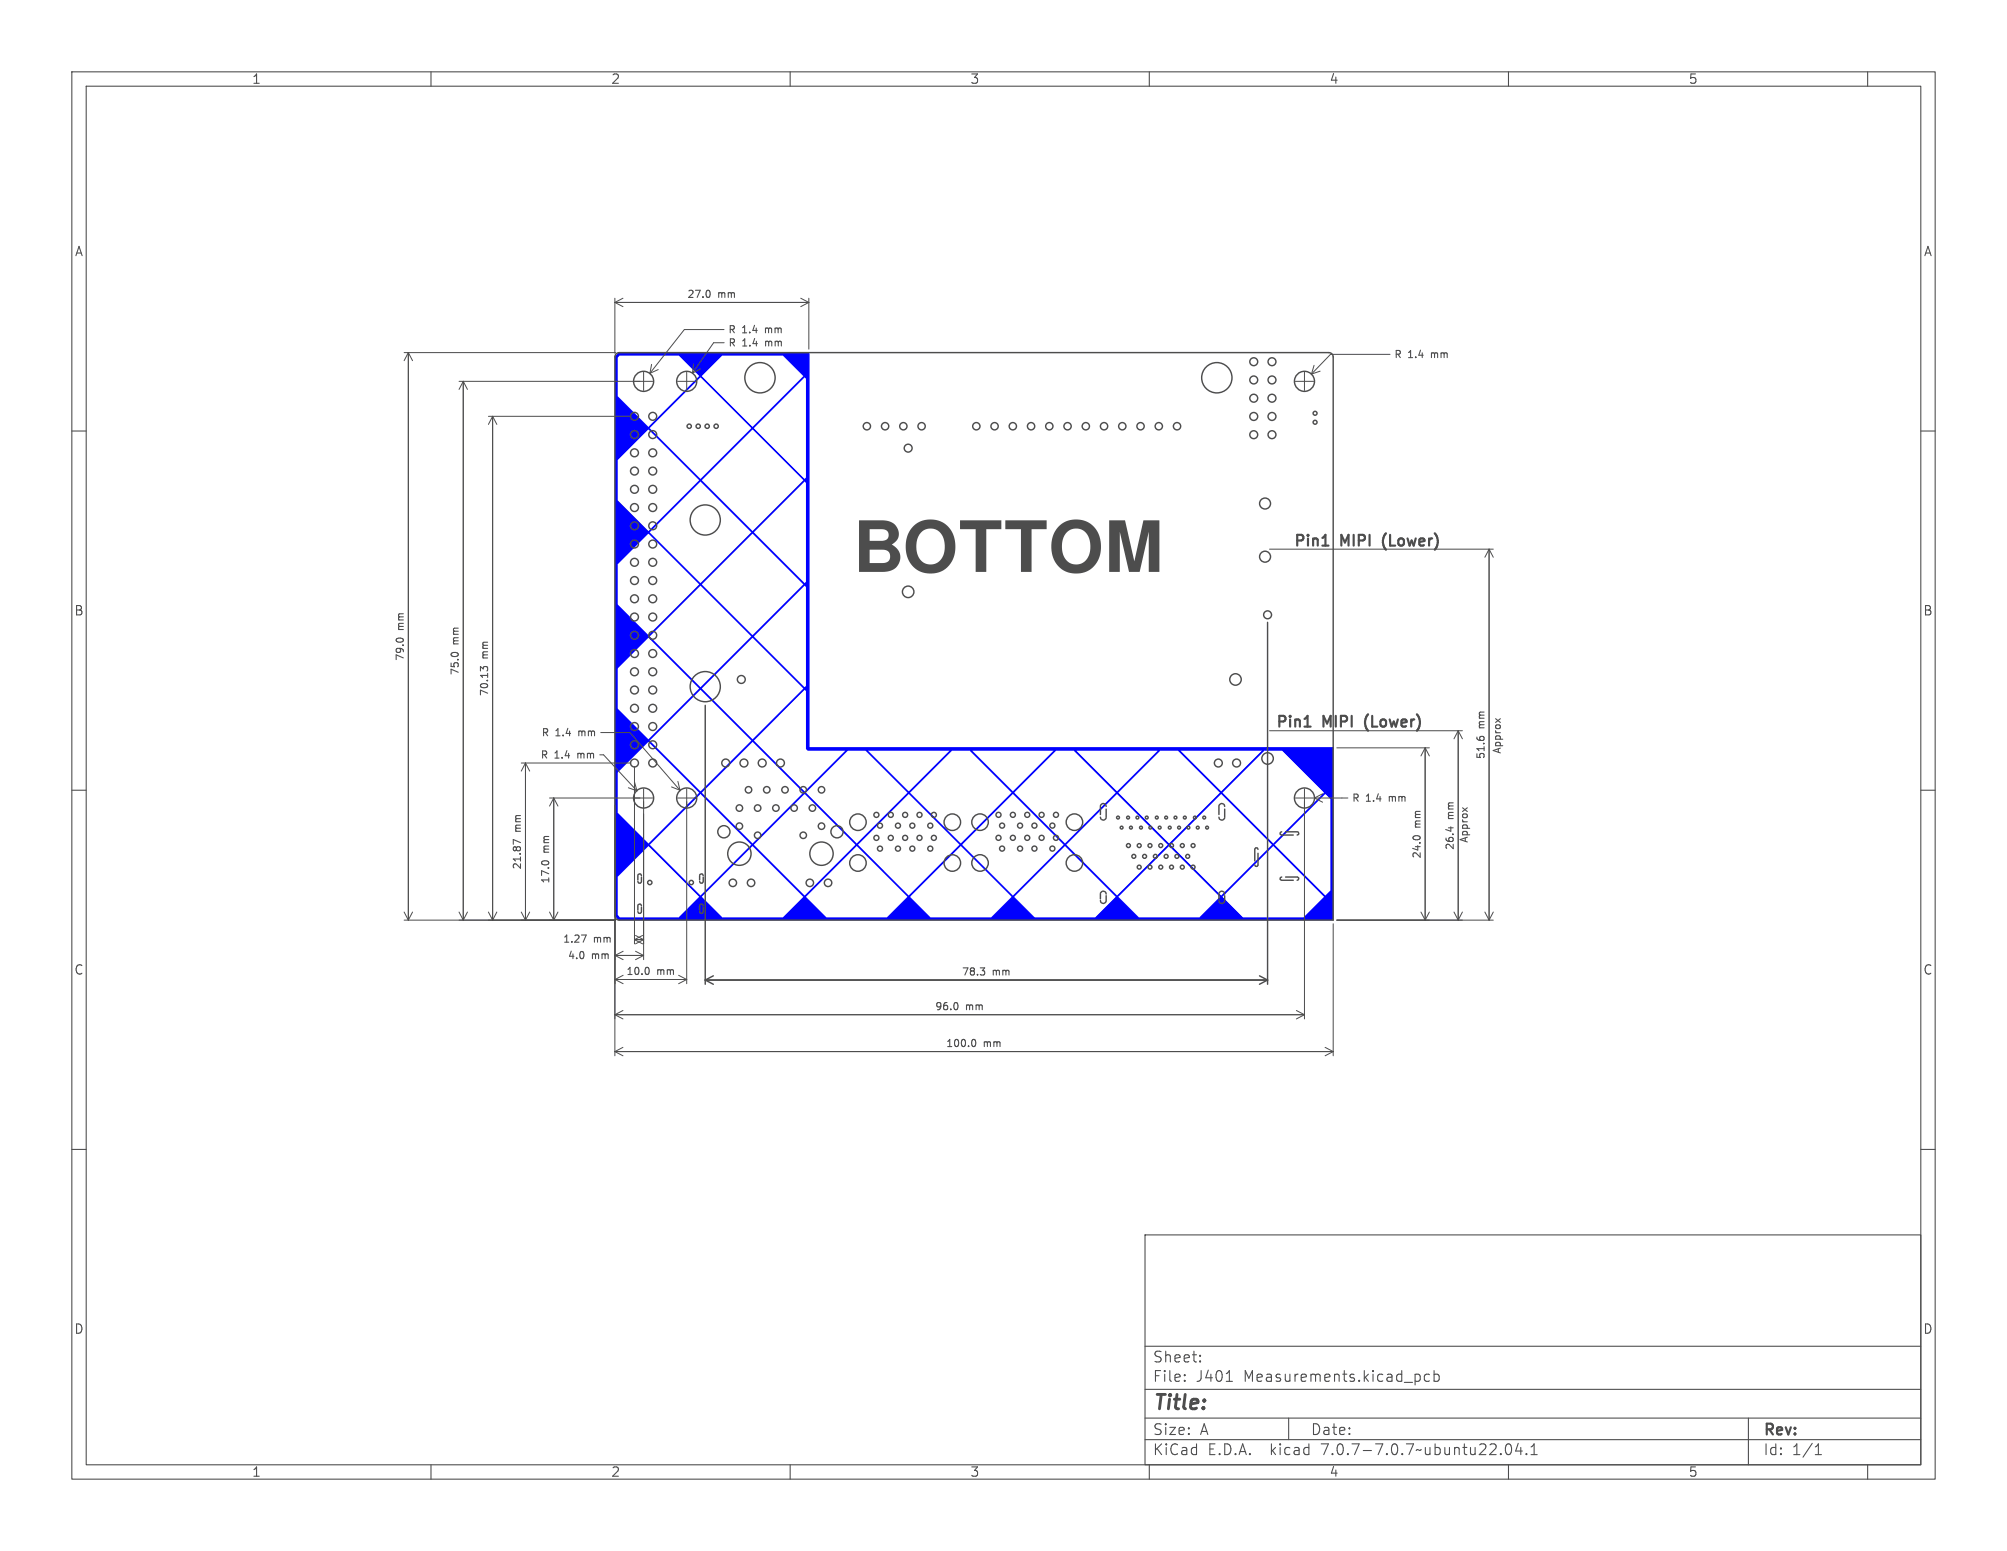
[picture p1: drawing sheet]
<svg xmlns="http://www.w3.org/2000/svg" width="279mm" height="216mm" viewBox="0 0 279 216" stroke-linecap="round" stroke-linejoin="round" font-family="sans-serif">
<path d="M112.6 49.1v55h73" fill="none" stroke="#00f" stroke-width=".2"/>
<path d="M86.1 49.1h26.4l.1 .1v54.9h72.9l.1 23.9-99.5 .1-.5-.6v-.1h.4l.3 .3h8.2l2.8-2.9h.4l2.9 2.9h8.4l2.8-2.9h.4l2.9 2.9h8.4l2.8-2.9h.4l2.8 2.9h8.5l2.8-2.9h.4l2.8 2.9h8.5l2.8-2.9h.4l2.8 2.9h8.5l2.8-2.9h.4l2.8 2.9h8.5l2.8-2.9-7-7-7.1 7h-.4l-7-7-7.1 7h-.4l-7-7-7.1 7h-.4l-7-7-7.1 7h-.4l-7-7-7.1 7h-.4l-7-7-7.1 7h-.4l-7-7-4.3 4.2v5.4h-.4v-9.8h4.8l7.1 7.1 7.1-7.1h.3l7.1 7.1 7.1-7.1h.3l7.1 7.1 7.1-7.1h.3l7.1 7.1 7.1-7.1h.3l7.1 7.1 7.1-7.1h.3l7.1 7.1 7.1-7.1h.3l7.1 7.1 .7-.7v-12.8l-.7-.7-7.1 7.1h-.3l-7.1-7.1-7.1 7.1h-.3l-7.1-7.1-7.1 7.1h-.3l-7.1-7.1-7.1 7.1h-.3l-7.1-7.1-7.1 7.1h-.3l-7.1-7.1-7.1 7.1h-.3l-7.1-7.1-7.1 7.1h-4.8v-4.5h.4l4.3 4.3 7-7.1h.4l7.1 7.1 7-7.1h.4l7.1 7.1 7-7.1h.4l7.1 7.1 7-7.1h.4l7.1 7.1 7-7.1h.4l7.1 7.1 7-7.1h.4l7.1 7.1 7-7.1-5.8-5.8h-2.5l-5.8 5.8h-.4l-5.8-5.8h.3l5.7 5.7 5.7-5.7h-14.2l-5.8 5.8h-.4l-5.8-5.8h.3l5.7 5.7 5.7-5.7h-14.2l-5.8 5.8h-.4l-5.8-5.8h.3l5.7 5.7 5.7-5.7h-14.2l-5.8 5.8h-.4l-5.8-5.8h.3l5.7 5.7 5.7-5.7h-14.2l-5.8 5.8h-.4l-7-7-7.1 7h-.4l-7-7-4.3 4.2v5.6h-.4v-10h4.8l7.1 7.1 7.1-7.1h.3l7.1 7.1 5.7-5.7h-5.2l-.3-.2v-8.1l-.2-.2-7.1 7.1h-.3l-7.1-7.1-7.1 7.1h-4.8v-4.5h.4l4.3 4.3 7-7.1h.4l7.1 7.1 7-7.1-7-7-7.1 7h-.4l-7-7-4.3 4.2v5.6h-.4v-10h4.8l7.1 7.1 7.1-7.1h.3l7.1 7.1 .2-.2v-13.8l-.2-.2-7.1 7.1h-.3l-7.1-7.1-7.1 7.1h-4.8v-4.4h.4l4.3 4.2 7-7.1h.4l7.1 7.1 7-7.1-7-7-7.1 7h-.4l-7-7-4.3 4.2v5.7h-.4v-10.1h4.8l7.1 7.1 7.1-7.1h.3l7.1 7.1 .2-.2v-13.8l-.2-.2-7.1 7.1h-.3l-7.1-7.1-7.1 7.1h-4.8v-4.4h.4l4.3 4.2 7-7h.4l7.1 7 7-7-7-7.1-7.1 7.1h-.4l-7-7.1-4.3 4.2v5.7h-.4v-10.1h4.8l7.1 7.1 7.1-7.1h.3l7.1 7.1 .2-.2v-13.8l-.2-.2-7.1 7.1h-.3l-7.1-7.1-7.1 7.1h-4.8v-4.4h.4l4.3 4.2 7-7h.4l7.1 7 7-7-2.8-2.9h-8.5l-2.8 2.9h-.4l-2.8-2.9h-8.2l-.3 .3v5.4h-.4v-5.5z" fill="#00f"/>
<g fill="none" stroke="#4d4d4d" stroke-width=".15">
<path d="M10 10h259.4v195.9h-259.4zM12 12h255.4v191.9h-255.4zM60 10v2M110 10v2M160 10v2M210 10v2M260 10v2M10 60h2M98.7 40.5l.2 .3-.2 .6M267.4 60h2M55.2 89l.3-.2 .6 .2M62.8 91l.4-.2 .5 .2"/>
<path d="M67.9 93.3v-.3l-.2-.2h-.3l-.1 .3-.4-.3v.6M10 110h2M72.5 117.3l-1-.4v.6M75.4 120l.4-.2 .5 .2M196.8 116.5l.3-.2 .6 .2M201.6 115.2h.7M202 115.1v.6M203.6 112.4l.7 .6M204.3 112.4l-.7 .6M205.6 102.6v.2M206 102.7l.2-.2h.2l.2 .2M208.2 100l.7 .6"/>
<path d="M208.9 100l-.7 .6M267.4 110h2M80.9 130.2h.7l-.4 1M90.2 134.7l.2 .3-.2 .6M133.2 139.6l.2 .3-.2 .6M136.5 134.7h.6l-.4 .4M136.9 135.1l.2 .2v.2l-.2 .2M10 160h2M135.5 144.7a.53 .53 0 0 1 .3 .5 .53 .53 0 0 1-.3 .5M267.4 160h2M159.4 171.9h108v32h-108zM159.4 197.4h108"/>
<path d="M159.4 193.4h108M159.4 187.4h108M164.9 192.1l.1 .1-.1 .1M164.9 192.1v.1v.1M164.9 191.4v.1M164.9 192.1v.2M164.9 191.4h.1l-.1 .1M167.1 189.4v.1v.1M167.1 189.4l-.1 .1 .1 .1M167.1 188.7v.1M167.1 189.4v.2M167.1 188.7h-.1l.1 .1"/>
<path d="M170.7 192.3h.9M179.4 197.4v3M197.6 191.4l.1 .2-.1 .5M199 191.4l-.4-.1-.3 .3v.4l.1 .2 .2 .1 .4-.1M199.6 191.4l.5-.1 .3 .3v.4l-.2 .2-.1 .1-.5-.1M199.6 190.8v1.5M243.4 197.4v6.5M60 203.9v2M110 203.9v2M159.4 200.4h108M160 203.9v2M209.8 201.1a.36 .36 0 0 1 .6 .2 .77 .77 0 0 1-.5 1.2 1 1 0 0 1-.1-1.4z"/>
<path d="M210 203.9v2M211.4 200.9l-.4 1.1h.9M211.7 201.5v1M212.5 202.3l.1 .1-.1 .1M212.5 202.3l-.1 .1 .1 .1M212.5 202.3v.2M213.1 202.5h.9M213.1 201.4l.5-.4v1.5M252.7 202.5h.9M252.7 201.4l.4-.4v1.5M260 203.9v2"/>
</g>
<g fill="none" stroke="#4d4d4d" stroke-width=".14">
<path d="M56.3 49.1h29.4M56.8 49.1v79M56.8 49.1l.6 1.1M56.8 49.1l-.5 1.1M63.9 53.1h27M64.5 53.1v75M64.5 53.1l.6 1.1M64.5 53.1l-.6 1.1M68 58h19.8M68.6 58v70.1M68.6 58l.6 1.1M68.6 58l-.6 1.1"/>
<path d="M85.6 41.5v7.7M85.6 42.1h27M85.6 42.1l1.1 .6M86.7 41.5l-1.1 .6M89.6 51.8v2.6M90.7 50.7l-.2 1.3M91.6 51.4l-1.1 .6M94.3 53.1h2.6M95.6 51.8v2.6M96.6 50.7l-.2 1.2M97.5 51.4l-1.1 .5M100.8 45.9h-5.5l-4.8 6.1"/>
<path d="M100.8 47.7h-1.5l-2.9 4.2M111.5 41.5l1.1 .6M112.6 41.5v7.1M112.6 42.1l-1.1 .6M180.3 53.1h2.6M181.6 51.8v2.6M182.9 50.9l-.3 1.2M183.8 51.7l-1.2 .4M193.5 49.3h-8.3l-2.6 2.8M176.7 76.4h31.2M207.3 76.4v51.7M207.3 76.4l.6 1.2"/>
<path d="M207.3 76.4l-.6 1.2M72.6 106.2h15.2M73.2 106.2v21.9M73.2 106.2l.5 1.1M73.2 106.2l-.6 1.1M76.5 111.1h14.4M77.1 111.1v17M77.1 111.1l.6 1.1M77.1 111.1l-.6 1.1M83.5 105.1h.5l4.7 5M83.6 102h4.1l7 8M85.6 112.1v24.8"/>
<path d="M87.5 109.7l1.2 .4M88.3 106.7v24.7M88.3 108.9l.4 1.2M89.6 109.8v23.8M93.5 109.5l1.2 .5M94.3 111.1h2.6M94.4 108.8l.3 1.2M95.6 109.8v27.1M176.7 101.7h26.9M180.3 111.1h2.6M181.6 109.8v32M183 111.1h4.6"/>
<path d="M183 111.1l1.1 .6M184.1 110.5l-1.1 .6M186.1 104.1h12.9M198.4 104.1v24M198.4 104.1l.6 1.1M198.4 104.1l-.6 1.1M203 101.7v26.4M203 101.7l.6 1.1M203 101.7l-.6 1.1M56.3 128.1h29.4M56.3 127l.5 1.1M57.4 127l-.6 1.1"/>
<path d="M63.9 127l.6 1.1M65.1 127l-.6 1.1M68 127l.6 1.1M69.2 127l-.6 1.1M72.6 127l.6 1.1M73.7 127l-.5 1.1M76.5 127l.6 1.1M77.7 127l-.6 1.1M85.6 128v19M85.6 133h4M85.6 133l1.1 .6M85.6 136.3h10"/>
<path d="M85.6 136.3l1.1 .6M86.7 132.4l-1.1 .6M86.7 135.8l-1.1 .5M88.3 130.8h1.3M88.3 130.8l1.2 .6M88.5 130.2l1.1 .6M88.5 132.4l1.1 .6M89.5 130.2l-1.2 .6M89.6 130.8l-1.1 .6M89.6 133l-1.1 .6M94.5 135.8l1.1 .5M95.6 136.3l-1.1 .6"/>
<path d="M185.6 128.6v18.4M186.1 128.1h21.8M197.8 127l.6 1.1M199 127l-.6 1.1M202.4 127l.6 1.1M203.6 127l-.6 1.1M206.7 127l.6 1.1M207.9 127l-.6 1.1M85.6 141.2h96M85.6 141.2l1.1 .6M85.6 146.4h100M85.6 146.4l1.1 .6"/>
<path d="M86.7 140.7l-1.1 .5M86.7 145.8l-1.1 .6M180.5 140.7l1.1 .5M181.6 141.2l-1.1 .6M184.5 145.8l1.1 .6M185.6 146.4l-1.1 .6"/>
</g>
<g fill="none" stroke="#4d4d4d" stroke-width=".2">
<path d="M85.8 49.3l.4-.2h98.8l.4 .2 .2 .4v78.4h-99.4l-.4-.2-.2-.4v-77.8zM98.2 98.2v38.8M176.5 86.6v50.4M153.2 113.8l.1 .3M153.2 112.3v1.1M153.4 111.9l-.2 .3M153.4 114.1l.3 .1M153.5 111.9h.3M153.9 112l.1 .3M154 113.9l-.2 .2M154 112.6v1.2M169.7 112.3v1.1"/>
<path d="M169.7 113.8l.1 .3M169.9 111.9l-.2 .3M169.9 114.1l.3 .1M170 111.9h.3M170.4 112l.1 .3M170.5 112.6v1.2M170.5 113.9l-.2 .2M174.7 118.2v1.6M174.8 118l-.1 .2M174.8 118h.2M175.1 118.1v.1M175.1 118.8v1.6"/>
<path d="M178.2 115.9v.2M178.2 116.1l.2 .1M178.4 116.2h1.6M178.4 115.8l-.1 .1M179 115.8h1.6M180.7 115.8l.1 .2M180.8 116.1l-.2 .1M88.8 126.1v.6M88.8 121.9v.6M88.8 122.7l.1 .2M88.8 126.9l.1 .2M88.9 122.9h.2"/>
<path d="M88.9 127.1h.2M89 121.6l-.2 .2M89 125.8l-.2 .2M89.1 121.6l.2 .3M89.1 125.8l.2 .3M89.3 126.3v.6M89.3 122.1v.6M89.3 127l-.1 .1M89.3 122.8l-.1 .1M97.4 126.1v.6M97.4 121.9v.6M97.4 122.7l.1 .2"/>
<path d="M97.4 126.9l.1 .2M97.5 127.1h.2M97.5 122.9h.2M97.6 125.8l-.2 .2M97.6 121.6l-.2 .2M97.7 125.8l.2 .3M97.7 121.6l.2 .3M97.9 126.3v.6M97.9 122.1v.6M97.9 127l-.1 .1M97.9 122.8l-.1 .1M98.2 136.4h78.3"/>
<path d="M98.2 136.4l1.1 .6M99.3 135.8l-1.1 .6M153.2 125.4l.1 .3M153.2 124.5v.6M153.4 124.1l-.2 .3M153.4 125.7l.3 .1M153.5 124.1h.3M153.9 124.2l.1 .3M154 124.7v.7M154 125.5l-.2 .2M169.7 125.4l.1 .3M169.7 124.5v.6"/>
<path d="M169.9 124.1l-.2 .3M169.9 125.7l.3 .1M170 124.1h.3M170.4 124.2l.1 .3M170.5 125.5l-.2 .2M170.5 124.7v.7M174.7 120.4v.2M174.8 120.6h.2M175.1 120.4l-.1 .2M175.3 135.8l1.2 .6M176.5 136.4l-1.2 .6M178.2 122.4l.2 .1"/>
<path d="M178.2 122.2v.2M178.4 122.5h1.6M178.4 122.1h-.1M179 122.1h1.6M180.6 122.1l.2 .1M180.7 122.5h-.1M180.8 122.2v.2"/>
<circle cx="88.3" cy="58" r=".55"/>
<circle cx="89.6" cy="53.1" r="1.4"/>
<circle cx="90.9" cy="58" r=".55"/>
<circle cx="95.6" cy="53.1" r="1.4"/>
<circle cx="95.9" cy="59.3" r=".3"/>
<circle cx="97.2" cy="59.3" r=".3"/>
<circle cx="98.4" cy="59.3" r=".3"/>
<circle cx="99.7" cy="59.3" r=".3"/>
<circle cx="105.8" cy="52.6" r="2.11"/>
<circle cx="120.7" cy="59.3" r=".51"/>
<circle cx="123.2" cy="59.3" r=".51"/>
<circle cx="125.8" cy="59.3" r=".51"/>
<circle cx="128.3" cy="59.3" r=".51"/>
<circle cx="135.9" cy="59.3" r=".51"/>
<circle cx="138.5" cy="59.3" r=".51"/>
<circle cx="141" cy="59.3" r=".51"/>
<circle cx="143.5" cy="59.3" r=".51"/>
<circle cx="146.1" cy="59.3" r=".51"/>
<circle cx="148.6" cy="59.3" r=".51"/>
<circle cx="151.2" cy="59.3" r=".51"/>
<circle cx="153.7" cy="59.3" r=".51"/>
<circle cx="156.2" cy="59.3" r=".51"/>
<circle cx="158.8" cy="59.3" r=".51"/>
<circle cx="161.3" cy="59.3" r=".51"/>
<circle cx="163.9" cy="59.3" r=".51"/>
<circle cx="169.4" cy="52.6" r="2.11"/>
<circle cx="174.5" cy="50.4" r=".55"/>
<circle cx="174.5" cy="52.9" r=".55"/>
<circle cx="174.5" cy="58" r=".55"/>
<circle cx="174.5" cy="55.4" r=".55"/>
<circle cx="177.1" cy="52.9" r=".55"/>
<circle cx="177.1" cy="55.4" r=".55"/>
<circle cx="177.1" cy="50.4" r=".55"/>
<circle cx="177.1" cy="58" r=".55"/>
<circle cx="181.6" cy="53.1" r="1.4"/>
<circle cx="183.1" cy="58.8" r=".28"/>
<circle cx="183.1" cy="57.5" r=".28"/>
<circle cx="88.3" cy="63" r=".55"/>
<circle cx="88.3" cy="70.7" r=".55"/>
<circle cx="88.3" cy="73.2" r=".55"/>
<circle cx="88.3" cy="78.3" r=".55"/>
<circle cx="88.3" cy="68.1" r=".55"/>
<circle cx="88.3" cy="65.6" r=".55"/>
<circle cx="88.3" cy="60.5" r=".55"/>
<circle cx="88.3" cy="75.7" r=".55"/>
<circle cx="90.9" cy="75.7" r=".55"/>
<circle cx="90.9" cy="65.6" r=".55"/>
<circle cx="90.9" cy="73.2" r=".55"/>
<circle cx="90.9" cy="70.7" r=".55"/>
<circle cx="90.9" cy="63" r=".55"/>
<circle cx="90.9" cy="60.5" r=".55"/>
<circle cx="90.9" cy="68.1" r=".55"/>
<circle cx="90.9" cy="78.3" r=".55"/>
<circle cx="98.2" cy="72.4" r="2.1"/>
<circle cx="126.4" cy="62.4" r=".55"/>
<circle cx="174.5" cy="60.5" r=".55"/>
<circle cx="176.1" cy="77.5" r=".76"/>
<circle cx="176.1" cy="70.1" r=".76"/>
<circle cx="177.1" cy="60.5" r=".55"/>
<circle cx="88.3" cy="83.4" r=".55"/>
<circle cx="88.3" cy="96.1" r=".55"/>
<circle cx="88.3" cy="98.6" r=".55"/>
<circle cx="88.3" cy="93.5" r=".55"/>
<circle cx="88.3" cy="80.8" r=".55"/>
<circle cx="88.3" cy="91" r=".55"/>
<circle cx="88.3" cy="88.4" r=".55"/>
<circle cx="88.3" cy="85.9" r=".55"/>
<circle cx="90.9" cy="93.5" r=".55"/>
<circle cx="90.9" cy="91" r=".55"/>
<circle cx="90.9" cy="88.4" r=".55"/>
<circle cx="90.9" cy="85.9" r=".55"/>
<circle cx="90.9" cy="80.8" r=".55"/>
<circle cx="90.9" cy="98.6" r=".55"/>
<circle cx="90.9" cy="83.4" r=".55"/>
<circle cx="90.9" cy="96.1" r=".55"/>
<circle cx="98.2" cy="95.6" r="2.1"/>
<circle cx="103.2" cy="94.6" r=".55"/>
<circle cx="172" cy="94.6" r=".8"/>
<circle cx="176.5" cy="85.6" r=".55"/>
<circle cx="88.3" cy="101.1" r=".55"/>
<circle cx="88.3" cy="103.7" r=".55"/>
<circle cx="88.3" cy="106.2" r=".55"/>
<circle cx="89.6" cy="111.1" r="1.4"/>
<circle cx="90.9" cy="101.1" r=".55"/>
<circle cx="90.9" cy="103.7" r=".55"/>
<circle cx="90.9" cy="106.2" r=".55"/>
<circle cx="95.6" cy="111.1" r="1.4"/>
<circle cx="100.8" cy="115.8" r=".85"/>
<circle cx="101" cy="106.2" r=".55"/>
<circle cx="102.9" cy="118.8" r="1.62"/>
<circle cx="102.9" cy="115" r=".45"/>
<circle cx="102.9" cy="112.5" r=".45"/>
<circle cx="103.6" cy="106.2" r=".55"/>
<circle cx="104.2" cy="109.9" r=".45"/>
<circle cx="105.5" cy="116.3" r=".45"/>
<circle cx="105.5" cy="112.5" r=".45"/>
<circle cx="106.1" cy="106.2" r=".55"/>
<circle cx="106.7" cy="109.9" r=".45"/>
<circle cx="108" cy="112.5" r=".45"/>
<circle cx="108.6" cy="106.2" r=".55"/>
<circle cx="109.3" cy="109.9" r=".45"/>
<circle cx="110.6" cy="112.5" r=".45"/>
<circle cx="111.8" cy="116.3" r=".45"/>
<circle cx="111.8" cy="109.9" r=".45"/>
<circle cx="113.1" cy="112.5" r=".45"/>
<circle cx="114.4" cy="118.8" r="1.62"/>
<circle cx="114.4" cy="115" r=".45"/>
<circle cx="114.4" cy="109.9" r=".45"/>
<circle cx="116.5" cy="115.8" r=".85"/>
<circle cx="119.4" cy="114.5" r="1.15"/>
<circle cx="122" cy="116.6" r=".35"/>
<circle cx="122" cy="113.4" r=".35"/>
<circle cx="122.5" cy="114.9" r=".35"/>
<circle cx="122.5" cy="118.1" r=".35"/>
<circle cx="124" cy="116.6" r=".35"/>
<circle cx="124" cy="113.4" r=".35"/>
<circle cx="125" cy="114.9" r=".35"/>
<circle cx="125" cy="118.1" r=".35"/>
<circle cx="126" cy="116.6" r=".35"/>
<circle cx="126" cy="113.4" r=".35"/>
<circle cx="127" cy="114.9" r=".35"/>
<circle cx="127" cy="118.1" r=".35"/>
<circle cx="128" cy="116.6" r=".35"/>
<circle cx="128" cy="113.4" r=".35"/>
<circle cx="129.5" cy="114.9" r=".35"/>
<circle cx="129.5" cy="118.1" r=".35"/>
<circle cx="130" cy="116.6" r=".35"/>
<circle cx="130" cy="113.4" r=".35"/>
<circle cx="132.6" cy="114.5" r="1.15"/>
<circle cx="136.4" cy="114.4" r="1.15"/>
<circle cx="139" cy="116.6" r=".35"/>
<circle cx="139" cy="113.4" r=".35"/>
<circle cx="139.5" cy="114.9" r=".35"/>
<circle cx="139.5" cy="118.1" r=".35"/>
<circle cx="141" cy="116.6" r=".35"/>
<circle cx="141" cy="113.4" r=".35"/>
<circle cx="142" cy="114.9" r=".35"/>
<circle cx="142" cy="118.1" r=".35"/>
<circle cx="143" cy="116.6" r=".35"/>
<circle cx="143" cy="113.4" r=".35"/>
<circle cx="144" cy="114.9" r=".35"/>
<circle cx="144" cy="118.1" r=".35"/>
<circle cx="145" cy="116.6" r=".35"/>
<circle cx="145" cy="113.4" r=".35"/>
<circle cx="146.5" cy="114.9" r=".35"/>
<circle cx="146.5" cy="118.1" r=".35"/>
<circle cx="147" cy="116.6" r=".35"/>
<circle cx="147" cy="113.4" r=".35"/>
<circle cx="149.6" cy="114.4" r="1.15"/>
<circle cx="155.6" cy="113.8" r=".2"/>
<circle cx="156.1" cy="115.2" r=".2"/>
<circle cx="157" cy="113.8" r=".2"/>
<circle cx="157.1" cy="117.7" r=".28"/>
<circle cx="157.4" cy="115.2" r=".2"/>
<circle cx="157.8" cy="119.2" r=".28"/>
<circle cx="158.3" cy="113.8" r=".2"/>
<circle cx="158.6" cy="117.7" r=".28"/>
<circle cx="158.8" cy="115.2" r=".2"/>
<circle cx="159.3" cy="119.2" r=".28"/>
<circle cx="159.6" cy="113.8" r=".2"/>
<circle cx="160.1" cy="117.7" r=".28"/>
<circle cx="160.1" cy="115.2" r=".2"/>
<circle cx="160.8" cy="119.2" r=".28"/>
<circle cx="161" cy="113.8" r=".2"/>
<circle cx="161.4" cy="115.2" r=".2"/>
<circle cx="161.6" cy="117.7" r=".28"/>
<circle cx="162.3" cy="113.8" r=".2"/>
<circle cx="162.3" cy="119.2" r=".28"/>
<circle cx="162.8" cy="115.2" r=".2"/>
<circle cx="163.1" cy="117.7" r=".28"/>
<circle cx="163.6" cy="113.8" r=".2"/>
<circle cx="163.8" cy="119.2" r=".28"/>
<circle cx="164.1" cy="115.2" r=".2"/>
<circle cx="164.6" cy="117.7" r=".28"/>
<circle cx="164.9" cy="113.8" r=".2"/>
<circle cx="165.3" cy="119.2" r=".28"/>
<circle cx="165.4" cy="115.2" r=".2"/>
<circle cx="166.1" cy="117.7" r=".28"/>
<circle cx="166.3" cy="113.8" r=".2"/>
<circle cx="166.7" cy="115.2" r=".2"/>
<circle cx="167.6" cy="113.8" r=".2"/>
<circle cx="168" cy="115.2" r=".2"/>
<circle cx="169.6" cy="106.2" r=".55"/>
<circle cx="172.1" cy="106.2" r=".55"/>
<circle cx="176.5" cy="105.6" r=".8"/>
<circle cx="181.6" cy="111.1" r="1.4"/>
<circle cx="90.5" cy="122.8" r=".3"/>
<circle cx="96.2" cy="122.8" r=".3"/>
<circle cx="102" cy="122.9" r=".52"/>
<circle cx="104.6" cy="122.9" r=".52"/>
<circle cx="112.7" cy="122.9" r=".52"/>
<circle cx="115.3" cy="122.9" r=".52"/>
<circle cx="119.4" cy="120.1" r="1.15"/>
<circle cx="132.6" cy="120.1" r="1.15"/>
<circle cx="136.4" cy="120.1" r="1.15"/>
<circle cx="149.6" cy="120.1" r="1.15"/>
<circle cx="158.6" cy="120.7" r=".28"/>
<circle cx="160.1" cy="120.7" r=".28"/>
<circle cx="161.6" cy="120.7" r=".28"/>
<circle cx="163.1" cy="120.7" r=".28"/>
<circle cx="164.6" cy="120.7" r=".28"/>
<circle cx="166.1" cy="120.7" r=".28"/>
</g>
<path d="M184.1 76h.8M181.6 101.1h.9" fill="none" stroke="#4d4d4d" stroke-width=".3"/>
<text font-size="9.7" fill="#4d4d4d" x="118.8" y="80.8">BOTTOM</text>
<text font-size="2.8" fill="#4d4d4d" x="160.4" y="196.8">Title:</text>
<g font-size="2.1" fill="#4d4d4d">
<text x="180" y="76.1">Pin1</text>
<text x="186.8" y="76.1">MIPI</text>
<text x="193.2" y="76.1">(Lower)</text>
<text x="177.5" y="101.3">Pin1</text>
<text x="184.3" y="101.3">MIPI</text>
<text x="190.7" y="101.3">(Lower)</text>
<text x="160.4" y="189.9">Sheet:</text>
<text x="160.4" y="192.6">File:</text>
<text x="166.5" y="192.6">J401</text>
<text x="173.2" y="192.6">Measurements.kicad_pcb</text>
<text x="160.4" y="202.8">KiCad</text>
<text x="160.4" y="200">Size:</text>
<text x="167" y="200">A</text>
<text x="168.1" y="202.8">E.D.A.</text>
<text x="177" y="202.8">kicad</text>
<text x="182.4" y="200">Date:</text>
<text x="184.2" y="202.8">7.0.7-7.0.7~ubuntu22.04.1</text>
<text x="245.4" y="200.2">Rev:</text>
<text x="245.4" y="202.8">Id:</text>
<text x="249.5" y="202.8">1/1</text>
</g>
<g font-size="1.8" fill="#4d4d4d">
<text x="35" y="11.9">1</text>
<text x="85" y="11.9">2</text>
<text x="135" y="11.9">3</text>
<text x="185" y="11.9">4</text>
<text x="235" y="11.9">5</text>
<text x="10.3" y="35.9">A</text>
<text x="267.7" y="35.9">A</text>
<text x="10.3" y="85.9">B</text>
<text x="267.7" y="85.9">B</text>
<text x="10.3" y="135.9">C</text>
<text x="267.7" y="135.9">C</text>
<text x="10.3" y="185.9">D</text>
<text x="267.7" y="185.9">D</text>
<text x="35" y="205.8">1</text>
<text x="85" y="205.8">2</text>
<text x="135" y="205.8">3</text>
<text x="185" y="205.8">4</text>
<text x="235" y="205.8">5</text>
</g>
<g font-size="1.4" fill="#4d4d4d">
<text x="95.6" y="41.7">27.0</text>
<text x="99.9" y="41.7">mm</text>
<text x="101.3" y="46.6">R</text>
<text x="103.3" y="46.6">1.4</text>
<text x="106.7" y="46.6">mm</text>
<text x="101.3" y="48.4">R</text>
<text x="103.3" y="48.4">1.4</text>
<text x="106.7" y="48.4">mm</text>
<text x="194" y="50.1">R</text>
<text x="196" y="50.1">1.4</text>
<text x="199.4" y="50.1">mm</text>
<text x="56.4" y="87.7" transform="rotate(-90 56.4 87.7)">mm</text>
<text x="64.1" y="89.7" transform="rotate(-90 64.1 89.7)">mm</text>
<text x="56.4" y="92.1" transform="rotate(-90 56.4 92.1)">79.0</text>
<text x="64.1" y="94.1" transform="rotate(-90 64.1 94.1)">75.0</text>
<text x="68.2" y="91.7" transform="rotate(-90 68.2 91.7)">mm</text>
<text x="68.2" y="97" transform="rotate(-90 68.2 97)">70.13</text>
<text x="206.9" y="101.4" transform="rotate(-90 206.9 101.4)">mm</text>
<text x="75.2" y="105.8">R</text>
<text x="75.3" y="102.7">R</text>
<text x="77.2" y="105.8">1.4</text>
<text x="77.3" y="102.7">1.4</text>
<text x="80.6" y="105.8">mm</text>
<text x="80.7" y="102.7">mm</text>
<text x="206.9" y="105.8" transform="rotate(-90 206.9 105.8)">51.6</text>
<text x="209" y="105" transform="rotate(-90 209 105)">Approx</text>
<text x="188.1" y="111.8">R</text>
<text x="190.2" y="111.8">1.4</text>
<text x="193.5" y="111.8">mm</text>
<text x="72.7" y="115.8" transform="rotate(-90 72.7 115.8)">mm</text>
<text x="76.7" y="118.7" transform="rotate(-90 76.7 118.7)">mm</text>
<text x="198" y="119.6" transform="rotate(-90 198 119.6)">24.0</text>
<text x="198" y="115.3" transform="rotate(-90 198 115.3)">mm</text>
<text x="202.6" y="118.4" transform="rotate(-90 202.6 118.4)">26.4</text>
<text x="202.6" y="114.1" transform="rotate(-90 202.6 114.1)">mm</text>
<text x="204.4" y="117.4" transform="rotate(-90 204.4 117.4)">Approx</text>
<text x="72.7" y="121.1" transform="rotate(-90 72.7 121.1)">21.87</text>
<text x="76.7" y="123.1" transform="rotate(-90 76.7 123.1)">17.0</text>
<text x="78.3" y="131.4">1.27</text>
<text x="82.6" y="131.4">mm</text>
<text x="79" y="133.7">4.0</text>
<text x="82.4" y="133.7">mm</text>
<text x="87.1" y="135.9">10.0</text>
<text x="91.4" y="135.9">mm</text>
<text x="133.8" y="136">78.3</text>
<text x="138.2" y="136">mm</text>
<text x="130.1" y="140.8">96.0</text>
<text x="134.4" y="140.8">mm</text>
<text x="131.6" y="146">100.0</text>
<text x="136.9" y="146">mm</text>
</g>
</svg>
